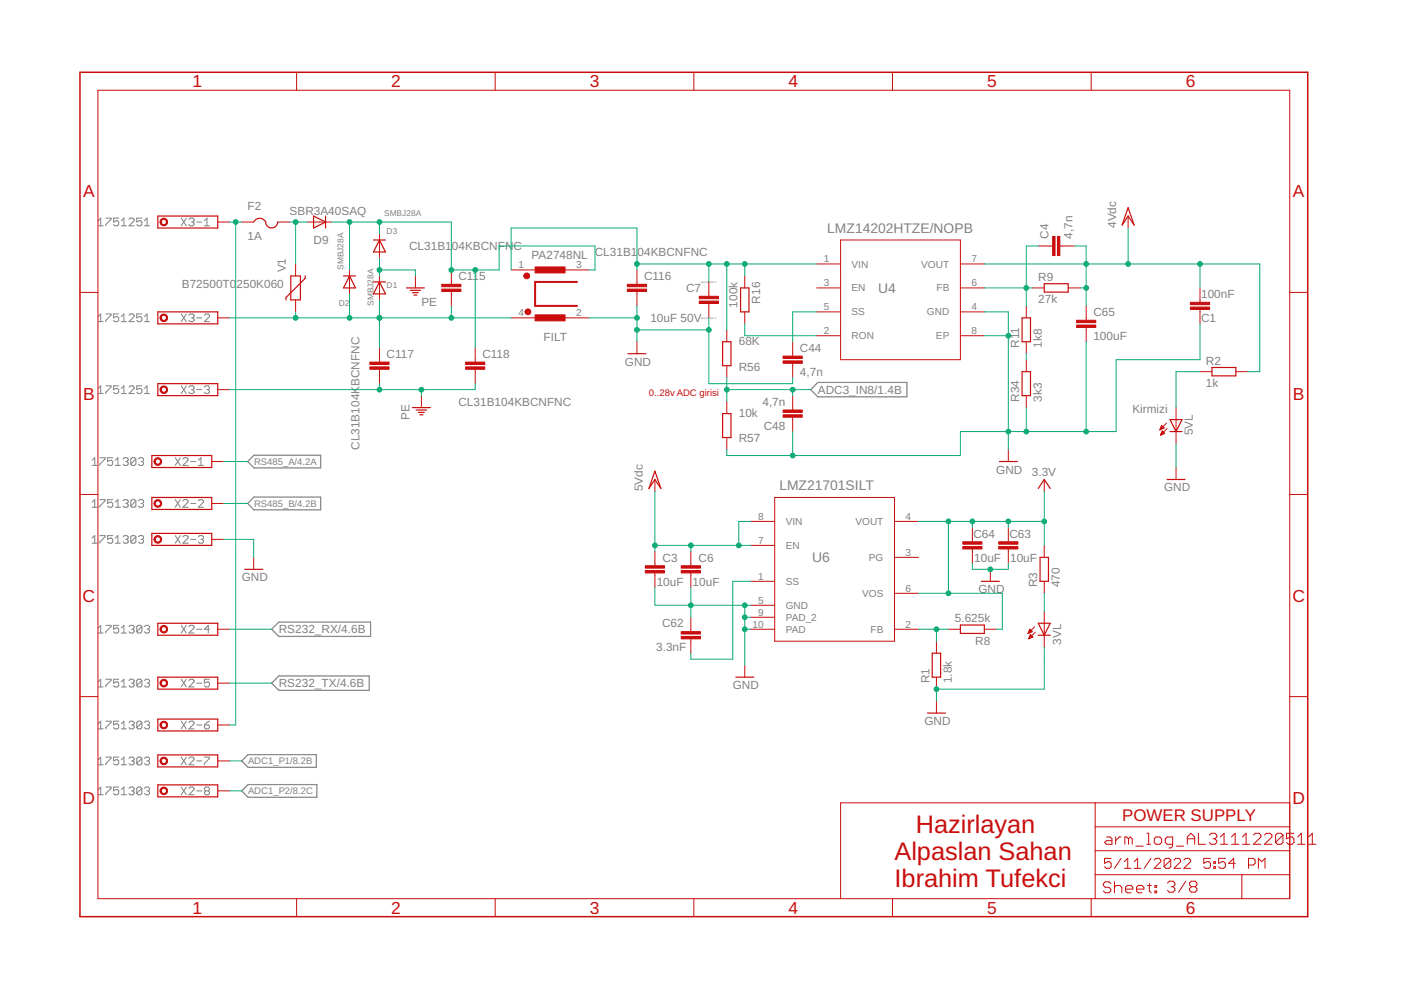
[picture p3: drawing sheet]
<svg xmlns="http://www.w3.org/2000/svg" width="297mm" height="210mm" viewBox="0 0 297 210" stroke-linecap="round" stroke-linejoin="round" font-family="sans-serif">
<g fill="none" stroke="#808080" stroke-width=".21">
<path d="M20.8 46.8l.6-.6v1.7M20.8 47.9h1.1M22.4 46.2h1.1v.3l-1.1 1.1v.3M25.2 46.2h-1.1v.9l.8-.3 .3 .3v.5l-.3 .3h-.5l-.3-.3M25.7 47.9h1.1M25.7 46.8l.6-.6v1.7M27.3 46.5l.3-.3h.6l.2 .3v.3l-1.1 1.1h1.1M30.1 46.2h-1.1v.9l.8-.3 .3 .3v.5l-.3 .3h-.5l-.3-.3M30.6 47.9h1.1M30.6 46.8l.6-.6v1.7M38.4 46.2l1.1 1.7M39.5 46.2l-1.1 1.7"/>
<path d="M40 46.5l.3-.3h.6l.2 .3v.3l-.2 .3M40.6 47.1h.3M40.9 47.1l.2 .2v.3l-.2 .3h-.6l-.3-.3M41.7 47.1h1.1M43.3 47.9h1.1M43.3 46.8l.6-.6v1.7M20.8 67.1l.6-.5v1.6M20.8 68.2h1.1M22.4 66.6h1.1v.2l-1.1 1.1v.3M25.2 66.6h-1.1v.8l.5-.3h.3l.3 .3v.5l-.3 .3h-.5l-.3-.3M25.7 67.1l.6-.5v1.6M25.7 68.2h1.1"/>
<path d="M27.3 66.8l.3-.2h.6l.2 .2v.3l-1.1 1.1h1.1M30.1 66.6h-1.1v.8l.5-.3h.3l.3 .3v.5l-.3 .3h-.5l-.3-.3M30.6 67.1l.6-.5v1.6M30.6 68.2h1.1M38.4 66.6l1.1 1.6M39.5 66.6l-1.1 1.6M40 66.8l.3-.2h.6l.2 .2v.3l-.2 .3M40.6 67.4h.3M40.9 67.4l.2 .2v.3l-.2 .3h-.6l-.3-.3M41.7 67.4h1.1M43.3 66.8l.3-.2h.6l.2 .2v.3l-1.1 1.1h1.1M19.5 97.6l.6-.6v1.7"/>
<path d="M19.5 98.7h1.1M20.8 82.4l.6-.6v1.6M20.8 83.4h1.1M21.2 97h1.1v.3l-1.1 1.1v.3M22.4 81.8h1.1v.3l-1.1 1.1v.2M23.9 97h-1.1v.9l.8-.3 .3 .3v.5l-.3 .3h-.5l-.3-.3M24.4 98.7h1.1M24.4 97.6l.6-.6v1.7M25.2 81.8h-1.1v.8l.8-.2 .3 .2v.6l-.3 .2h-.5l-.3-.2M25.7 82.4l.6-.6v1.6M25.7 83.4h1.1M26.1 97.3l.3-.3h.5l.3 .3v.3l-.3 .3"/>
<path d="M26.6 97.9h.3M26.9 97.9l.3 .2v.3l-.3 .3h-.5l-.3-.3M27.3 82.1l.3-.3h.6l.2 .3v.3l-1.1 1h1.1M28.8 97.3v1.1l-.3 .3h-.5l-.3-.3M28.8 97.3l-.3-.3h-.5l-.3 .3v1.1M28.8 97.3l-1.1 1.1M29.4 97.3l.2-.3h.6l.2 .3v.3l-.2 .3M29.9 97.9h.3M30.1 81.8h-1.1v.8l.8-.2 .3 .2v.6l-.3 .2h-.5l-.3-.2M30.2 97.9l.2 .2v.3l-.2 .3h-.6l-.2-.3M30.6 82.4l.6-.6v1.6M30.6 83.4h1.1"/>
<path d="M37.1 97l1.1 1.7M38.2 97l-1.1 1.7M38.4 81.8l1.1 1.6M38.8 97.3l.3-.3h.5l.3 .3v.3l-1.1 1.1h1.1M39.5 81.8l-1.1 1.6M40 82.1l.3-.3h.6l.2 .3v.3l-.2 .2M40.4 97.9h1.1M40.6 82.6h.3M40.9 82.6l.2 .3v.3l-.2 .2h-.6l-.3-.2M41.7 82.6h1.1M42.1 98.7h1M42.1 97.6l.5-.6v1.7"/>
<path d="M43.3 82.1l.3-.3h.6l.2 .3v.3l-.2 .2M43.9 82.6h.3M44.2 82.6l.2 .3v.3l-.2 .2h-.6l-.3-.2M19.5 106.5l.6-.6v1.6M19.5 114.1l.6-.5v1.6M19.5 107.5h1.1M19.5 115.2h1.1M21.2 105.9h1.1v.3l-1.1 1.1v.2M21.2 113.6h1.1v.2l-1.1 1.1v.3M23.9 105.9h-1.1v.8l.8-.2 .3 .2v.6l-.3 .2h-.5l-.3-.2M23.9 113.6h-1.1v.8l.8-.3 .3 .3v.5l-.3 .3h-.5l-.3-.3M24.4 106.5l.6-.6v1.6"/>
<path d="M24.4 114.1l.6-.5v1.6M24.4 107.5h1.1M24.4 115.2h1.1M26.1 106.2l.3-.3h.5l.3 .3v.3l-.3 .2M26.1 113.8l.3-.2h.5l.3 .2v.3l-.3 .3M26.6 106.7h.3M26.6 114.4h.3M26.9 106.7l.3 .3v.3l-.3 .2h-.5l-.3-.2M26.9 114.4l.3 .2v.3l-.3 .3h-.5l-.3-.3M28.8 106.2l-.3-.3h-.5l-.3 .3v1.1M28.8 113.8l-.3-.2h-.5l-.3 .2v1.1M28.8 106.2v1.1l-.3 .2h-.5l-.3-.2"/>
<path d="M28.8 113.8v1.1l-.3 .3h-.5l-.3-.3M28.8 106.2l-1.1 1.1M28.8 113.8l-1.1 1.1M29.4 106.2l.2-.3h.6l.2 .3v.3l-.2 .2M29.4 113.8l.2-.2h.6l.2 .2v.3l-.2 .3M29.9 106.7h.3M29.9 114.4h.3M30.2 106.7l.2 .3v.3l-.2 .2h-.6l-.2-.2M30.2 114.4l.2 .2v.3l-.2 .3h-.6l-.2-.3M37.1 105.9l1.1 1.6M37.1 113.6l1.1 1.6M38.2 105.9l-1.1 1.6"/>
<path d="M38.2 113.6l-1.1 1.6M38.8 106.2l.3-.3h.5l.3 .3v.3l-1.1 1h1.1M38.8 113.8l.3-.2h.5l.3 .2v.3l-1.1 1.1h1.1M40.4 106.7h1.1M40.4 114.4h1.1M42.1 106.2l.2-.3h.6l.2 .3v.3l-1 1h1M42.1 113.8l.2-.2h.6l.2 .2v.3l-.2 .3M42.6 114.4h.3M42.9 114.4l.2 .2v.3l-.2 .3h-.6l-.2-.3M20.8 133.1l.6-.5v1.6M20.8 134.2h1.1M22.4 132.6h1.1v.3l-1.1 1v.3"/>
<path d="M25.2 132.6h-1.1v.8l.5-.3h.3l.3 .3v.5l-.3 .3h-.5l-.3-.3M25.7 133.1l.6-.5v1.6M25.7 134.2h1.1M27.3 132.9l.3-.3h.6l.2 .3v.2l-.2 .3M27.9 133.4h.3M28.2 133.4l.2 .3v.2l-.2 .3h-.6l-.3-.3M30.1 132.9l-.3-.3h-.5l-.3 .3v1M30.1 132.9v1l-.3 .3h-.5l-.3-.3M30.1 132.9l-1.1 1M30.6 132.9l.3-.3h.6l.2 .3v.2l-.2 .3M31.2 133.4h.3M31.5 133.4l.2 .3v.2l-.2 .3h-.6l-.3-.3"/>
<path d="M38.4 132.6l1.1 1.6M39.5 132.6l-1.1 1.6M40 132.9l.3-.3h.6l.2 .3v.2l-1.1 1.1h1.1M41.7 133.4h1.1M44.4 133.4h-1.1l.9-.8v1.6M20.8 144.6l.6-.6v1.6M20.8 153.5l.6-.6v1.6M20.8 145.6h1.1M20.8 154.5h1.1M22.4 144h1.1v.3l-1.1 1.1v.2M22.4 152.9h1.1v.3l-1.1 1.1v.2M25.2 144h-1.1v.8l.5-.2h.3l.3 .2v.6l-.3 .2h-.5l-.3-.2"/>
<path d="M25.2 152.9h-1.1v.8l.5-.2h.3l.3 .2v.6l-.3 .2h-.5l-.3-.2M25.7 144.6l.6-.6v1.6M25.7 153.5l.6-.6v1.6M25.7 145.6h1.1M25.7 154.5h1.1M27.3 144.3l.3-.3h.6l.2 .3v.3l-.2 .2M27.3 153.2l.3-.3h.6l.2 .3v.3l-.2 .2M27.9 144.8h.3M27.9 153.7h.3M28.2 144.8l.2 .3v.3l-.2 .2h-.6l-.3-.2M28.2 153.7l.2 .3v.3l-.2 .2h-.6l-.3-.2M30.1 144.3l-.3-.3h-.5l-.3 .3v1.1"/>
<path d="M30.1 153.2l-.3-.3h-.5l-.3 .3v1.1M30.1 144.3v1.1l-.3 .2h-.5l-.3-.2M30.1 153.2v1.1l-.3 .2h-.5l-.3-.2M30.1 144.3l-1.1 1.1M30.1 153.2l-1.1 1.1M30.6 144.3l.3-.3h.6l.2 .3v.3l-.2 .2M30.6 153.2l.3-.3h.6l.2 .3v.3l-.2 .2M31.2 144.8h.3M31.2 153.7h.3M31.5 144.8l.2 .3v.3l-.2 .2h-.6l-.3-.2M31.5 153.7l.2 .3v.3l-.2 .2h-.6l-.3-.2M38.4 144l1.1 1.6"/>
<path d="M38.4 152.9l1.1 1.6M39.5 144l-1.1 1.6M39.5 152.9l-1.1 1.6M40 144.3l.3-.3h.6l.2 .3v.3l-1.1 1h1.1M40 153.2l.3-.3h.6l.2 .3v.3l-1.1 1h1.1M41.7 144.8h1.1M41.7 153.7h1.1M43.3 153.7h.9l.2 .3v.3l-.2 .2h-.6l-.3-.2zM44.4 144h-1.1v.8l.6-.2h.3l.2 .2v.6l-.2 .2h-.6l-.3-.2M44.4 152.9l-1.1 .8M20.8 161.1l.6-.6v1.7M20.8 167.4l.6-.5v1.6"/>
<path d="M20.8 162.2h1.1M20.8 168.5h1.1M22.4 160.5h1.1v.3l-1.1 1.1v.3M22.4 166.9h1.1v.3l-1.1 1v.3M25.2 160.5h-1.1v.8l.5-.2h.3l.3 .2v.6l-.3 .3h-.5l-.3-.3M25.2 166.9h-1.1v.8l.5-.3h.3l.3 .3v.5l-.3 .3h-.5l-.3-.3M25.7 161.1l.6-.6v1.7M25.7 167.4l.6-.5v1.6M25.7 162.2h1.1M25.7 168.5h1.1M27.3 160.8l.3-.3h.6l.2 .3v.3l-.2 .2M27.3 167.2l.3-.3h.6l.2 .3v.2l-.2 .3"/>
<path d="M27.9 161.3h.3M27.9 167.7h.3M28.2 161.3l.2 .3v.3l-.2 .3h-.6l-.3-.3M28.2 167.7l.2 .3v.2l-.2 .3h-.6l-.3-.3M30.1 160.8l-.3-.3h-.5l-.3 .3v1.1M30.1 167.2l-.3-.3h-.5l-.3 .3v1M30.1 160.8v1.1l-.3 .3h-.5l-.3-.3M30.1 167.2v1l-.3 .3h-.5l-.3-.3M30.1 160.8l-1.1 1.1M30.1 167.2l-1.1 1M30.6 160.8l.3-.3h.6l.2 .3v.3l-.2 .2M30.6 167.2l.3-.3h.6l.2 .3v.2l-.2 .3"/>
<path d="M31.2 161.3h.3M31.2 167.7h.3M31.5 161.3l.2 .3v.3l-.2 .3h-.6l-.3-.3M31.5 167.7l.2 .3v.2l-.2 .3h-.6l-.3-.3M38.4 160.5l1.1 1.7M38.4 166.9l1.1 1.6M39.5 160.5l-1.1 1.7M39.5 166.9l-1.1 1.6M40 160.8l.3-.3h.6l.2 .3v.3l-1.1 1.1h1.1M40 167.2l.3-.3h.6l.2 .3v.2l-1.1 1.1h1.1M41.7 161.3h1.1M41.7 167.7h1.1"/>
<path d="M43.3 160.5h1.1v.3l-1.1 1.1v.3M43.6 167.7l-.3 .3v.2l.3 .3h.6l.2-.3v-.2l-.2-.3M43.6 167.7l-.3-.3v-.2l.3-.3h.6l.2 .3v.2l-.2 .3M43.6 167.7h.6"/>
</g>
<path d="M52.5 97.9l1.3-1.4h14.2v2.7h-14.2zM171.9 82.6l1.5-1.5h18.9v3h-18.9zM53.8 105.4h14.2v2.7h-14.2l-1.3-1.4zM57.6 133.4l1.5-1.5h19.5v3h-19.5zM57.6 144.8l1.5-1.5h19.2v3.1h-19.2zM51.2 161.3l1.4-1.3h14.5v2.7h-14.5zM51.2 167.7l1.4-1.4h14.6v2.7h-14.6z" fill="none" stroke="#808080" stroke-width=".25"/>
<g fill="none" stroke="#c90d0c" stroke-width=".21">
<path d="M20.8 19.1h252.7v171.4h-252.7zM62.9 15.3v3.8M105 15.3v3.8M147.1 15.3v3.8M189.2 15.3v3.8M231.4 15.3v3.8M46.2 47.1h2.5M51.2 47.1h2.6M58.9 47.1h2.5M62.7 56v2.5M65.2 47.1h5.1M74.1 57.2v5.1"/>
<path d="M80.5 49.6v5.1M80.5 58.5v5.1M88.1 58.5v2.5M95.7 57.2v3.1M108.4 57.2h5.1M119.8 57.2h5.1M135 57.2v3.1M150.3 59.8v3M157.9 58.5v2.5M173.1 56h5.1M178.2 50.9h25.4v25.4h-25.4zM203.6 56h5.1"/>
<path d="M220.1 52.2h3.1M224.7 52.2h3.1M239.2 45.8v2.5M17 62h3.8M46.2 67.4h2.5M62.7 63.6v2.5M80.5 73.7v3.1M80.5 78.3v3M95.7 61.8v3.1M100.8 73.7v3.1M100.8 78.3v3M108.4 67.4h5.1"/>
<path d="M119.8 67.4h5.1M135 61.8v3.1M135 72.5v2.5M150.3 64.3v3.1M154.1 69.9v2.6M154.1 77.5v2.6M157.9 66.1v2.6M168.1 72.5v3M168.1 77v3.1M173.1 71.2h5.1M173.1 61h5.1M173.1 66.1h5.1"/>
<path d="M203.6 71.2h5.1M203.6 61h5.1M203.6 66.1h5.1M217.6 64.9v2.5M217.6 72.5v2.5M217.6 76.3v2.5M218.9 61h2.5M226.5 61h2.5M230.3 64.9v3M230.3 69.4v3.1M254.4 78.8h2.6M254.4 61v3.1"/>
<path d="M254.4 65.6v3.1M262 78.8h2.6M273.5 62h3.8M44.9 97.9h2.5M46.2 82.6h2.5M89.3 83.9v2.5M154.1 85.2v2.5M154.1 92.8v2.5M168.1 83.9v3M168.1 88.5v3M213.8 95.3v2.6M217.6 83.9v2.5"/>
<path d="M245.9 91.1h.1M246 91h.2M246 90.9h.5M246.1 90.7h.7M246.1 92.2h.1M246.1 90.6h.6M246.1 92.1h.4M246.2 90.5h.3M246.2 91.9h.6M246.2 90.4h.2M246.2 91.8h.7M246.3 90.3h.1"/>
<path d="M246.3 91.7h.4M246.3 91.6h.3M246.4 91.5h.1M246.4 91.4l.5 .5-.9 .4zM246.8 90.7l-.5-.5-.4 .9M246.8 90.7l-.9 .4M247.3 89.7l-1.4 1.4M247.4 90.9l-1.4 1.4M249.3 86.4v7.6M249.3 99.1v2.6M17 104.8h3.8M44.9 106.7h2.5"/>
<path d="M44.9 114.4h2.5M53.8 118.2v2.5M138.9 101.7v2.5M138.9 116.9v3.1M146.5 116.9v3.1M159.2 110.6h5.1M159.2 115.6h5.1M164.3 105.5h25.4v30.5h-25.4zM189.7 118.2h5M189.7 110.6h5M206.2 111.8v3.1M206.2 116.4v3"/>
<path d="M213.8 111.8v3.1M213.8 116.4v3M221.4 101.7v2.5M221.4 115.6v2.6M273.5 104.8h3.8M46.2 133.4h2.5M138.9 121.5v3M146.5 121.5v3M146.5 130.9v3M146.5 135.4v3.1M159.2 133.4h5.1M159.2 123.3h5.1"/>
<path d="M159.2 128.3h5.1M159.2 130.9h5.1M189.7 133.4h5M189.7 125.8h5M198.5 136v2.5M201.1 133.4h2.5M208.7 133.4h2.5M210 120.7v2.6M218 134.3h.1M218 134.2h.3M218.1 134h.5M218.1 133.9h.7"/>
<path d="M218.1 135.4h.1M218.2 133.8h.5M218.2 135.3h.3M218.2 133.7h.4M218.2 135.1h.6M218.3 135h.6M218.3 133.6h.2M218.3 133.4h.1M218.3 134.9h.5M218.4 133.4l-.4 .9M218.4 133.4l.5 .5M218.4 134.8h.3"/>
<path d="M218.4 134.6h.2M218.5 134.6l.5 .5-.9 .3zM218.9 133.9l-.9 .4M219.4 132.9l-1.4 1.4M219.5 134l-1.4 1.4M221.4 123.3v2.5M221.4 129.6v7.6M17 147.7h3.8M46.2 144.8h2.5M46.2 153.7h2.5M157.9 141v2.6M198.5 143.6v2.5"/>
<path d="M198.5 148.7v2.5M273.5 147.7h3.8M46.2 161.3h2.5M46.2 167.7h2.5M232.2 170.2v20.3M232.2 175.3h41.3M234.6 177.5h.8l.4 .3v1.2h-1.2l-.4-.4 .4-.4h1.2M236.5 177.5v1.5M237.7 177.5h-.4l-.8 .7M239.3 177.8l-.4-.3h-.4v1.5M239.3 177.8v1.2M239.3 177.8l.3-.3 .5 .3v1.2"/>
<path d="M240.8 179.4h1.6M243.2 179h.7M243.2 176.7h.3v2.3M244.7 177.8l.4-.3h.8l.4 .3v.8l-.4 .4h-.8l-.4-.4zM248.6 179h-1.1l-.4-.4v-.8l.4-.3h1.1v1.9l-.4 .4h-.4M249.4 179.4h1.6M251.7 179v-1.5l.8-.8 .8 .8v1.5M251.7 177.8h1.6M254.1 176.7v2.3h1.5M256.4 177.1l.4-.4h.8l.4 .4v.4l-.4 .3M257.2 177.8h.4M257.6 177.8l.4 .4v.4l-.4 .4h-.8l-.4-.4"/>
<path d="M258.7 179h1.6M258.7 177.5l.8-.8v2.3M261.1 179h1.6M261.1 177.5l.8-.8v2.3M263.4 179h1.6M263.4 177.5l.8-.8v2.3M265.8 177.1l.3-.4h.8l.4 .4v.4l-1.5 1.5h1.5M268.1 177.1l.4-.4h.8l.4 .4v.4l-1.6 1.5h1.6M272 177.1v1.5l-.4 .4h-.8l-.4-.4M272 177.1l-.4-.4h-.8l-.4 .4v1.5M272 177.1l-1.6 1.5M273.5 170.2h-95.3v20.3"/>
<path d="M274.3 176.7h-1.5v1.1l.8-.3h.4l.3 .3v.8l-.3 .4h-.8l-.4-.4M275.1 179h1.6M275.1 177.5l.8-.8v2.3M277.5 179h1.5M277.5 177.5l.7-.8v2.3M62.9 190.5v3.9M105 190.5v3.9M147.1 190.5v3.9M189.2 190.5v3.9M231.4 190.5v3.9M232.2 185.5h41.3M232.2 180.4h41.3"/>
<path d="M235.5 187.3l-.4-.3h-.8l-.4 .3v.4l.4 .4h.8l.4 .4v.4l-.4 .4h-.8l-.4-.4M235.6 182h-1.4v1l.7-.3h.3l.4 .3v.7l-.4 .4h-.7l-.3-.4M236.3 188.1l.4-.4h.7l.4 .4v1.2M236.3 187v2.3M237.7 182l-1.4 2.1M238.4 184.1h1.4M238.4 182.7l.7-.7v2.1M238.6 188.5h1.6v-.4l-.4-.4h-.8l-.4 .4v.8l.4 .4h.8M240.5 184.1h1.4M240.5 182.7l.7-.7v2.1M241 188.5h1.5v-.4l-.4-.4h-.8l-.3 .4v.8l.3 .4h.8M243.3 187.7h.8"/>
<path d="M243.7 187.3v1.6l.4 .4M244 182l-1.4 2.1M244.7 182.4l.4-.4h.7l.3 .4v.3l-1.4 1.4h1.4M244.9 187.7h.3v.4h-.3zM244.9 188.9h.3v.4h-.3zM247.5 187.2l.4-.4h.8l.4 .4v.4l-.4 .4M248.2 182.4l-.3-.4h-.7l-.4 .4v1.3M248.2 182.4v1.3l-.3 .4h-.7l-.4-.4M248.2 182.4l-1.4 1.3M248.3 188h.4M248.7 188l.4 .4v.4l-.4 .4h-.8l-.4-.4M248.9 182.4l.4-.4h.7l.3 .4v.3l-1.4 1.4h1.4"/>
<path d="M251 182.4l.4-.4h.7l.3 .4v.3l-1.4 1.4h1.4M251.4 186.8l-1.5 2.4M252.6 188l-.4-.4v-.4l.4-.4h.8l.4 .4v.4l-.4 .4M252.6 188h.8M252.6 188l-.4 .4v.4l.4 .4h.8l.4-.4v-.4l-.4-.4M256.6 182h-1.4v1l.7-.3h.4l.3 .3v.7l-.3 .4h-.7l-.4-.4M257.3 182.7h.4v.3h-.4zM257.3 183.7h.4v.4h-.4zM259.8 182h-1.4v1l.7-.3h.3l.4 .3v.7l-.4 .4h-.7l-.3-.4M261.9 183h-1.4l1.1-1v2.1M263.3 185.5v5M264.7 183.4h1l.4-.4v-.6l-.4-.4h-1v2.1"/>
<path d="M266.8 184.1v-2.1l.7 .7 .7-.7v2.1"/>
</g>
<path d="M17 15.3h260.3v179.1h-260.3z" fill="none" stroke="#c90d0c" stroke-width=".32"/>
<g fill="none" stroke="#c90d0c" stroke-width=".25">
<path d="M33.5 45.8h12.7v2.5h-12.7zM53.8 47.1a1.42 1.42 0 0 1 1.6-.8 1.42 1.42 0 0 1 1.1 1.4 1.27 1.27 0 0 0 1.4 .6 1.27 1.27 0 0 0 1-1.2M61.7 58.5h2v5.1h-2zM64.7 58.5v.5l-4.1 4.1v.5M66.5 45.8l2.5 1.3-2.5 1.2zM69 45.8v2.5M72.8 58.5h2.6M74.1 58.5l1.3 2.5h-2.6zM79.2 50.9h2.5M79.2 59.8h2.5M80.5 50.9l1.2 2.5h-2.5zM80.5 59.8l1.2 2.5h-2.5z"/>
<path d="M239.2 44l1.3 3.7-1.3-1.9-1.3 1.9zM33.5 66.1h12.7v2.6h-12.7zM86.2 61h3.8M87 61.6h2.2M87.4 62.1h1.3M87.8 62.6h.6M133.1 75h3.8M153.2 72.5h1.8v5h-1.8zM157 61h1.8v5.1h-1.8zM216.7 78.8h1.8v5.1h-1.8zM216.7 67.4h1.8v5.1h-1.8zM221.4 60.2h5.1v1.7h-5.1z"/>
<path d="M257 77.9h5v1.8h-5zM32.2 96.6h12.7v2.5h-12.7zM33.5 81.3h12.7v2.6h-12.7zM87.4 86.4h3.8M88.2 86.9h2.2M88.7 87.4h1.3M89 87.9h.7M138.9 99.9l1.2 3.7-1.2-1.9-1.3 1.9zM153.2 87.7h1.8v5.1h-1.8zM211.9 97.9h3.8M248.1 89h2.5l-1.3 2.5zM248.1 91.5h2.5"/>
<path d="M32.2 105.5h12.7v2.5h-12.7zM32.2 113.1h12.7v2.5h-12.7zM220.1 103.6l1.3-1.9 1.3 1.9M220.5 118.2h1.8v5.1h-1.8zM247.4 101.7h3.8M33.5 132.1h12.7v2.6h-12.7zM51.9 120.7h3.8M197.7 138.5h1.7v5.1h-1.7zM203.6 132.5h5.1v1.8h-5.1zM208.1 123.3h3.8M220.1 132.1h2.6l-1.3 2.6zM220.1 134.7h2.6"/>
<path d="M33.5 143.6h12.7v2.5h-12.7zM33.5 152.5h12.7v2.5h-12.7zM156 143.6h3.8M196.6 151.2h3.8M33.5 160.1h12.7v2.5h-12.7zM33.5 166.4h12.7v2.6h-12.7z"/>
</g>
<g fill="#c90d0c" stroke="#c90d0c" stroke-width=".21">
<path d="M93.7 61.3h4v.5h-4z"/>
<path d="M93.7 60.3h4v.5h-4z"/>
<path d="M133 61.3h4.1v.5h-4.1z"/>
<path d="M133 60.3h4.1v.5h-4.1z"/>
<path d="M78.4 77.8h4.1v.5h-4.1z"/>
<path d="M78.4 76.8h4.1v.5h-4.1z"/>
<path d="M98.7 77.8h4.1v.5h-4.1z"/>
<path d="M98.7 76.8h4.1v.5h-4.1z"/>
<path d="M136.8 121h4.1v.5h-4.1z"/>
<path d="M136.8 120h4.1v.5h-4.1z"/>
<path d="M144.4 121h4.1v.5h-4.1z"/>
<path d="M144.4 120h4.1v.5h-4.1z"/>
<path d="M144.4 134.9h4.1v.5h-4.1z"/>
<path d="M144.4 133.9h4.1v.5h-4.1z"/>
<path d="M211.8 115.9h4v.5h-4z"/>
<path d="M211.8 114.9h4v.5h-4z"/>
<path d="M204.1 115.9h4.1v.5h-4.1z"/>
<path d="M204.1 114.9h4.1v.5h-4.1z"/>
<path d="M148.3 62.8h4v.5h-4z"/>
<path d="M148.3 63.8h4v.5h-4z"/>
<path d="M166 76.5h4.1v.5h-4.1z"/>
<path d="M166 75.5h4.1v.5h-4.1z"/>
<path d="M228.3 68.9h4v.5h-4z"/>
<path d="M228.3 67.9h4v.5h-4z"/>
<path d="M224.2 50.1h.5v4.1h-.5z"/>
<path d="M223.2 50.1h.5v4.1h-.5z"/>
<path d="M113.5 56.6h6.3v1.3h-6.3z"/>
<path d="M113.5 66.8h6.3v1.2h-6.3z"/>
<path d="M252.4 65.1h4.1v.5h-4.1z"/>
<path d="M252.4 64.1h4.1v.5h-4.1z"/>
<path d="M166 86.9h4.1v.5h-4.1z"/>
<path d="M166 87.9h4.1v.6h-4.1z"/>
</g>
<path d="M122.3 59.8h-8.8v5.1h8.8" fill="none" stroke="#c90d0c" stroke-width=".42"/>
<g fill="#c90d0c" stroke="#c90d0c" stroke-width=".21">
<path d="M111.3 58a.62 .62 0 0 1 .9 .2 .62 .62 0 0 1-.4 .9 .62 .62 0 0 1-.7-.6l.6-.1 .1 .1h-.7z" fill-rule="evenodd"/>
<path d="M111.5 65.6a.62 .62 0 0 1 1 .3 .62 .62 0 0 1-.4 .8 .62 .62 0 0 1-.8-.6l.7-.1v.2l-.7-.1z" fill-rule="evenodd"/>
<path d="M34.1 46.5a.81 .81 0 0 1 1.3 .1 .81 .81 0 0 1-.4 1.2 .81 .81 0 0 1-1.1-.7h.3a.56 .56 0 0 1 .8-.5 .56 .56 0 0 1 .1 .9 .56 .56 0 0 1-.9-.2v-.2h-.3z" fill-rule="evenodd"/>
<path d="M34.1 66.9a.81 .81 0 0 1 1.3 0 .81 .81 0 0 1-.4 1.3 .81 .81 0 0 1-1.1-.8h.3a.56 .56 0 0 1 .8-.5 .56 .56 0 0 1 .1 1 .56 .56 0 0 1-.9-.3v-.2h-.3z" fill-rule="evenodd"/>
<path d="M34.1 82.1a.81 .81 0 0 1 1.3 .1 .81 .81 0 0 1-.4 1.2 .81 .81 0 0 1-1.1-.8h.3a.56 .56 0 0 1 .8-.5 .56 .56 0 0 1 .1 1 .56 .56 0 0 1-.9-.3v-.2h-.3z" fill-rule="evenodd"/>
<path d="M32.9 97.3a.81 .81 0 0 1 1.2 .1 .81 .81 0 0 1-.4 1.2 .81 .81 0 0 1-1-.7h.2a.56 .56 0 0 1 .8-.5 .56 .56 0 0 1 .1 .9 .56 .56 0 0 1-.9-.3v-.1h-.2z" fill-rule="evenodd"/>
<path d="M32.9 106.2a.81 .81 0 0 1 1.2 .1 .81 .81 0 0 1-.4 1.2 .81 .81 0 0 1-1-.8h.2a.56 .56 0 0 1 .8-.4 .56 .56 0 0 1 .1 .9 .56 .56 0 0 1-.9-.3v-.2h-.2z" fill-rule="evenodd"/>
<path d="M32.9 113.8a.81 .81 0 0 1 1.2 .1 .81 .81 0 0 1-.4 1.2 .81 .81 0 0 1-1-.7h.2a.56 .56 0 0 1 .8-.5 .56 .56 0 0 1 .1 .9 .56 .56 0 0 1-.9-.2v-.2h-.2z" fill-rule="evenodd"/>
<path d="M34.1 132.9a.81 .81 0 0 1 1.3 .1 .81 .81 0 0 1-.4 1.2 .81 .81 0 0 1-1.1-.8h.3a.56 .56 0 0 1 .8-.5 .56 .56 0 0 1 .1 1 .56 .56 0 0 1-.9-.3v-.2h-.3z" fill-rule="evenodd"/>
<path d="M34.1 144.3a.81 .81 0 0 1 1.3 .1 .81 .81 0 0 1-.4 1.2 .81 .81 0 0 1-1.1-.8h.3a.56 .56 0 0 1 .8-.4 .56 .56 0 0 1 .1 .9 .56 .56 0 0 1-.9-.3v-.2h-.3z" fill-rule="evenodd"/>
<path d="M34.1 153.2a.81 .81 0 0 1 1.3 .1 .81 .81 0 0 1-.4 1.2 .81 .81 0 0 1-1.1-.8h.3a.56 .56 0 0 1 .8-.5 .56 .56 0 0 1 .1 1 .56 .56 0 0 1-.9-.3v-.2h-.3z" fill-rule="evenodd"/>
<path d="M34.1 160.8a.81 .81 0 0 1 1.3 .1 .81 .81 0 0 1-.4 1.2 .81 .81 0 0 1-1.1-.8h.3a.56 .56 0 0 1 .8-.4 .56 .56 0 0 1 .1 .9 .56 .56 0 0 1-.9-.3v-.2h-.3z" fill-rule="evenodd"/>
<path d="M34.1 167.2a.81 .81 0 0 1 1.3 .1 .81 .81 0 0 1-.4 1.2 .81 .81 0 0 1-1.1-.8h.3a.56 .56 0 0 1 .8-.5 .56 .56 0 0 1 .1 1 .56 .56 0 0 1-.9-.3v-.2h-.3z" fill-rule="evenodd"/>
</g>
<g fill="none" stroke="#0dab76" stroke-width=".21">
<path d="M48.7 47.1h2.5M50 47.1v106.6h-1.3M61.4 47.1h3.8M62.7 47.1v8.9M70.3 47.1h25.4v10.1h10.1v-5h20.4v5h-1.3M74.1 47.1v10.1M80.5 47.1v2.5M80.5 54.7v3.8M80.5 57.2h7.6v1.3M100.8 57.2v16.5M108.4 57.2v-8.9h26.6v8.9M135 56h38.1"/>
<path d="M150.3 56v3.8M154.1 56v13.9M157.9 56v2.5M208.7 56h58.4v22.8h-2.5M220.1 52.2h-2.5v12.7M227.8 52.2h2.5v12.7M239.2 48.3v7.7M254.4 56v5M48.7 67.4h59.7M62.7 66.1v1.3M74.1 62.3v5.1M80.5 63.6v10.1"/>
<path d="M95.7 64.9v2.5M124.9 67.4h10.1M135 64.9v7.6M135 69.9h15.3M150.3 67.4v13.9h17.8v-1.2M157.9 68.7v2.5h15.2M173.1 66.1h-5v6.4M208.7 66.1h5.1v29.2M208.7 71.2h5.1M208.7 61h10.2M217.6 75v1.3M229 61h1.3"/>
<path d="M230.3 72.5v19M254.4 78.8h-5.1v7.6M254.4 68.7v7.6h-17.8v15.2h-33v5.1h-49.5v-1.3M47.4 97.9h5.1M80.5 81.3v1.3M89.3 82.6v1.3M100.8 81.3v1.3h-52.1M154.1 80.1v5.1M154.1 82.6h17.8M168.1 82.6v1.3M168.1 91.5v5.1M217.6 86.4v5.1"/>
<path d="M249.3 94v5.1M47.4 114.4h6.4v3.8M47.4 106.7h5.1M138.9 104.2v12.7M138.9 115.6h20.3M146.5 115.6v1.3M159.2 110.6h-2.6v5M194.7 110.6h26.7M201.1 110.6v15.2M206.2 110.6v1.2M206.2 119.4v1.3h7.6v-1.3M213.8 110.6v1.2"/>
<path d="M221.4 104.2v11.4M48.7 133.4h8.9M138.9 124.5v3.8h20.3M146.5 124.5v6.4M157.9 130.9h1.3M157.9 128.3v12.7M157.9 133.4h1.3M159.2 123.3h-3.8v16.5h-8.9v-1.3M194.7 133.4h6.4M194.7 125.8h17.8v7.6h-1.3M198.5 133.4v2.6M221.4 137.2v8.9h-22.9v2.6"/>
<path d="M221.4 125.8v3.8M48.7 144.8h8.9M48.7 161.3h2.5M48.7 167.7h2.5"/>
</g>
<g fill="#0dab76" stroke="#0dab76" stroke-width=".21">
<circle cx="198.5" cy="146.1" r=".51"/>
<circle cx="210" cy="120.7" r=".51"/>
<circle cx="135" cy="67.4" r=".51"/>
<circle cx="135" cy="69.9" r=".51"/>
<circle cx="150.3" cy="69.9" r=".51"/>
<circle cx="213.8" cy="71.2" r=".51"/>
<circle cx="213.8" cy="91.5" r=".51"/>
<circle cx="217.6" cy="91.5" r=".51"/>
<circle cx="230.3" cy="91.5" r=".51"/>
<circle cx="168.1" cy="96.6" r=".51"/>
<circle cx="146.5" cy="128.3" r=".51"/>
<circle cx="157.9" cy="128.3" r=".51"/>
<circle cx="157.9" cy="130.9" r=".51"/>
<circle cx="157.9" cy="133.4" r=".51"/>
<circle cx="254.4" cy="56" r=".51"/>
<circle cx="230.3" cy="61" r=".51"/>
<circle cx="230.3" cy="56" r=".51"/>
<circle cx="239.2" cy="56" r=".51"/>
<circle cx="156.6" cy="115.6" r=".51"/>
<circle cx="146.5" cy="115.6" r=".51"/>
<circle cx="138.9" cy="115.6" r=".51"/>
<circle cx="221.4" cy="110.6" r=".51"/>
<circle cx="206.2" cy="110.6" r=".51"/>
<circle cx="201.1" cy="110.6" r=".51"/>
<circle cx="201.1" cy="125.8" r=".51"/>
<circle cx="213.8" cy="110.6" r=".51"/>
<circle cx="150.3" cy="56" r=".51"/>
<circle cx="157.9" cy="56" r=".51"/>
<circle cx="154.1" cy="56" r=".51"/>
<circle cx="135" cy="56" r=".51"/>
<circle cx="80.5" cy="67.4" r=".51"/>
<circle cx="74.1" cy="67.4" r=".51"/>
<circle cx="62.7" cy="67.4" r=".51"/>
<circle cx="95.7" cy="67.4" r=".51"/>
<circle cx="74.1" cy="47.1" r=".51"/>
<circle cx="95.7" cy="57.2" r=".51"/>
<circle cx="80.5" cy="47.1" r=".51"/>
<circle cx="100.8" cy="57.2" r=".51"/>
<circle cx="80.5" cy="57.2" r=".51"/>
<circle cx="89.3" cy="82.6" r=".51"/>
<circle cx="80.5" cy="82.6" r=".51"/>
<circle cx="50" cy="47.1" r=".51"/>
<circle cx="198.5" cy="133.4" r=".51"/>
<circle cx="217.6" cy="61" r=".51"/>
<circle cx="154.1" cy="82.6" r=".51"/>
<circle cx="168.1" cy="82.6" r=".51"/>
<circle cx="62.7" cy="47.1" r=".51"/>
</g>
<g font-size="5.4" fill="#c90d0c">
<text x="194.2" y="176.6">Hazirlayan</text>
<text x="189.7" y="182.3">Alpaslan Sahan</text>
<text x="189.7" y="188">Ibrahim Tufekci</text>
</g>
<g font-size="3.7" fill="#c90d0c">
<text x="40.8" y="18.5">1</text>
<text x="82.9" y="18.5">2</text>
<text x="125" y="18.5">3</text>
<text x="167.2" y="18.5">4</text>
<text x="209.3" y="18.5">5</text>
<text x="251.4" y="18.5">6</text>
<text x="17.6" y="41.9">A</text>
<text x="274.1" y="41.9">A</text>
<text x="17.6" y="84.7">B</text>
<text x="274.1" y="84.7">B</text>
<text x="17.5" y="127.6">C</text>
<text x="274" y="127.6">C</text>
<text x="17.5" y="170.4">D</text>
<text x="274" y="170.4">D</text>
<text x="40.8" y="193.7">1</text>
<text x="82.9" y="193.7">2</text>
<text x="125" y="193.7">3</text>
<text x="167.2" y="193.7">4</text>
<text x="209.3" y="193.7">5</text>
<text x="251.4" y="193.7">6</text>
</g>
<text font-size="3.6" fill="#c90d0c" x="237.9" y="174">POWER SUPPLY</text>
<g font-size="2.9" fill="#808080">
<text x="175.4" y="49.4">LMZ14202HTZE/NOPB</text>
<text x="186.2" y="62.1">U4</text>
<text x="165.2" y="104">LMZ21701SILT</text>
<text x="172.2" y="119.2">U6</text>
</g>
<g font-size="2.5" fill="#808080">
<text x="52.5" y="44.5">F2</text>
<text x="61.4" y="45.6">SBR3A40SAQ</text>
<text x="52.5" y="50.9">1A</text>
<text x="66.5" y="51.7">D9</text>
<text x="86.7" y="53">CL31B1</text>
<text x="95.8" y="53">04KBCNFN</text>
<text x="108.9" y="53">C</text>
<text x="222.3" y="50.6" transform="rotate(-90 222.3 50.6)">C4</text>
<text x="227.4" y="50.6" transform="rotate(-90 227.4 50.6)">4,7n</text>
<text x="236.6" y="48.3" transform="rotate(-90 236.6 48.3)">4Vdc</text>
<text x="60.6" y="57.8" transform="rotate(-90 60.6 57.8)">V1</text>
<text x="97.2" y="59.4">C115</text>
<text x="112.7" y="54.9">PA2748NL</text>
<text x="126.1" y="54.3">CL31B1</text>
<text x="135.2" y="54.3">04KBCNFNC</text>
<text x="136.6" y="59.4">C116</text>
<text x="220.1" y="59.5">R9</text>
<text x="38.5" y="61">B72500T0</text>
<text x="50.1" y="61">250K060</text>
<text x="89.3" y="64.8">PE</text>
<text x="145.5" y="61.9">C7</text>
<text x="156.4" y="65.2" transform="rotate(-90 156.4 65.2)">100k</text>
<text x="161.2" y="64.4" transform="rotate(-90 161.2 64.4)">R16</text>
<text x="220.1" y="64.3">27k</text>
<text x="254.7" y="63.2">100nF</text>
<text x="137.9" y="68.3">10uF 50V</text>
<text x="231.8" y="67">C65</text>
<text x="254.7" y="68.3">C1</text>
<text x="82" y="75.9">C117</text>
<text x="102.3" y="75.9">C118</text>
<text x="115.2" y="72.2">FILT</text>
<text x="132.5" y="77.5">GND</text>
<text x="156.6" y="73.2">68K</text>
<text x="169.6" y="74.6">C44</text>
<text x="216.1" y="73.7" transform="rotate(-90 216.1 73.7)">R11</text>
<text x="220.9" y="73.7" transform="rotate(-90 220.9 73.7)">1k8</text>
<text x="231.8" y="72.1">100uF</text>
<text x="255.7" y="77.3">R2</text>
<text x="156.6" y="78.6">R56</text>
<text x="169.6" y="79.7">4,7n</text>
<text x="173.4" y="83.5">ADC3_IN8/1.4B</text>
<text x="255.7" y="82.1">1k</text>
<text x="86.8" y="89" transform="rotate(-90 86.8 89)">PE</text>
<text x="97.2" y="86">CL31B104KBCNFNC</text>
<text x="156.6" y="88.5">10k</text>
<text x="161.7" y="86">4,7n</text>
<text x="216.1" y="85.2" transform="rotate(-90 216.1 85.2)">R34</text>
<text x="220.9" y="85.2" transform="rotate(-90 220.9 85.2)">3k3</text>
<text x="240.1" y="87.6">Kirmizi</text>
<text x="76.3" y="95.4" transform="rotate(-90 76.3 95.4)">CL31B104KBCNFNC</text>
<text x="156.6" y="93.8">R57</text>
<text x="161.9" y="91.1">C48</text>
<text x="252.9" y="92.3" transform="rotate(-90 252.9 92.3)">5VL</text>
<text x="211.2" y="100.4">GND</text>
<text x="218.8" y="100.9">3.3V</text>
<text x="136.3" y="104.2" transform="rotate(-90 136.3 104.2)">5Vdc</text>
<text x="246.8" y="104.2">GND</text>
<text x="206.4" y="114">C64</text>
<text x="214" y="114">C63</text>
<text x="140.5" y="119.1">C3</text>
<text x="148.1" y="119.1">C6</text>
<text x="206.5" y="119.1">10uF</text>
<text x="214.2" y="119.1">10uF</text>
<text x="51.2" y="123.3">GND</text>
<text x="139.2" y="124.1">10uF</text>
<text x="146.9" y="124.1">10uF</text>
<text x="207.4" y="125.8">GND</text>
<text x="219.9" y="124.5" transform="rotate(-90 219.9 124.5)">R3</text>
<text x="224.7" y="124.5" transform="rotate(-90 224.7 124.5)">470</text>
<text x="202.4" y="131.9">5.625k</text>
<text x="59.1" y="134.3">RS232_RX/4.6B</text>
<text x="140.4" y="133">C62</text>
<text x="206.8" y="136.7">R8</text>
<text x="225" y="136.7" transform="rotate(-90 225 136.7)">3VL</text>
<text x="139.1" y="138.1">3.3nF</text>
<text x="59.1" y="145.7">RS232_TX/4.6B</text>
<text x="155.4" y="146.1">GND</text>
<text x="197" y="144.8" transform="rotate(-90 197 144.8)">R1</text>
<text x="201.8" y="144.8" transform="rotate(-90 201.8 144.8)">1.8k</text>
<text x="196" y="153.7">GND</text>
</g>
<g font-size="2.1" fill="#808080">
<text x="109.9" y="56.9">1</text>
<text x="122.1" y="56.9">3</text>
<text x="174.7" y="55.6">1</text>
<text x="180.6" y="56.7">VIN</text>
<text x="195.3" y="56.7">VOUT</text>
<text x="206" y="55.6">7</text>
<text x="174.7" y="60.7">3</text>
<text x="174.7" y="65.8">5</text>
<text x="180.6" y="61.8">EN</text>
<text x="198.6" y="61.8">FB</text>
<text x="206" y="65.8">4</text>
<text x="206" y="60.7">6</text>
<text x="109.9" y="67">4</text>
<text x="122.1" y="67">2</text>
<text x="174.7" y="70.8">2</text>
<text x="180.6" y="72">RON</text>
<text x="180.6" y="66.9">SS</text>
<text x="196.5" y="66.9">GND</text>
<text x="198.4" y="72">EP</text>
<text x="206" y="70.8">8</text>
<text x="160.7" y="110.2">8</text>
<text x="166.6" y="111.3">VIN</text>
<text x="181.4" y="111.3">VOUT</text>
<text x="192" y="110.2">4</text>
<text x="160.7" y="115.3">7</text>
<text x="166.6" y="116.4">EN</text>
<text x="184.2" y="118.9">PG</text>
<text x="192" y="117.8">3</text>
<text x="160.7" y="122.9">1</text>
<text x="166.6" y="124">SS</text>
<text x="192" y="125.4">6</text>
<text x="160.7" y="128">5</text>
<text x="160.7" y="130.5">9</text>
<text x="166.6" y="129.1">GND</text>
<text x="166.6" y="131.6">PAD_2</text>
<text x="182.8" y="126.6">VOS</text>
<text x="159.5" y="133.1">10</text>
<text x="166.6" y="134.2">PAD</text>
<text x="184.6" y="134.2">FB</text>
<text x="192" y="133.1">2</text>
</g>
<text font-size="2" fill="#c90d0c" x="137.6" y="83.9">0..28v ADC girisi</text>
<g font-size="2" fill="#808080">
<text x="53.9" y="98.6">RS485_A/4.2A</text>
<text x="53.9" y="107.5">RS485_B/4.2B</text>
<text x="52.6" y="162.1">ADC1_P1/8.2B</text>
<text x="52.6" y="168.4">ADC1_P2/8.2C</text>
</g>
<g font-size="1.8" fill="#808080">
<text x="81.4" y="45.8">SMBJ28A</text>
<text x="82" y="49.6">D3</text>
<text x="72.8" y="57.2" transform="rotate(-90 72.8 57.2)">SMBJ28A</text>
<text x="71.8" y="64.8">D2</text>
<text x="79.2" y="64.8" transform="rotate(-90 79.2 64.8)">SMBJ28A</text>
<text x="82" y="61">D1</text>
</g>
<g font-size=".6" fill="#808080">
<text x="148.6" y="60">SpiceOrder 2</text>
<text x="148.6" y="67.6">SpiceOrder 1</text>
</g>
</svg>
